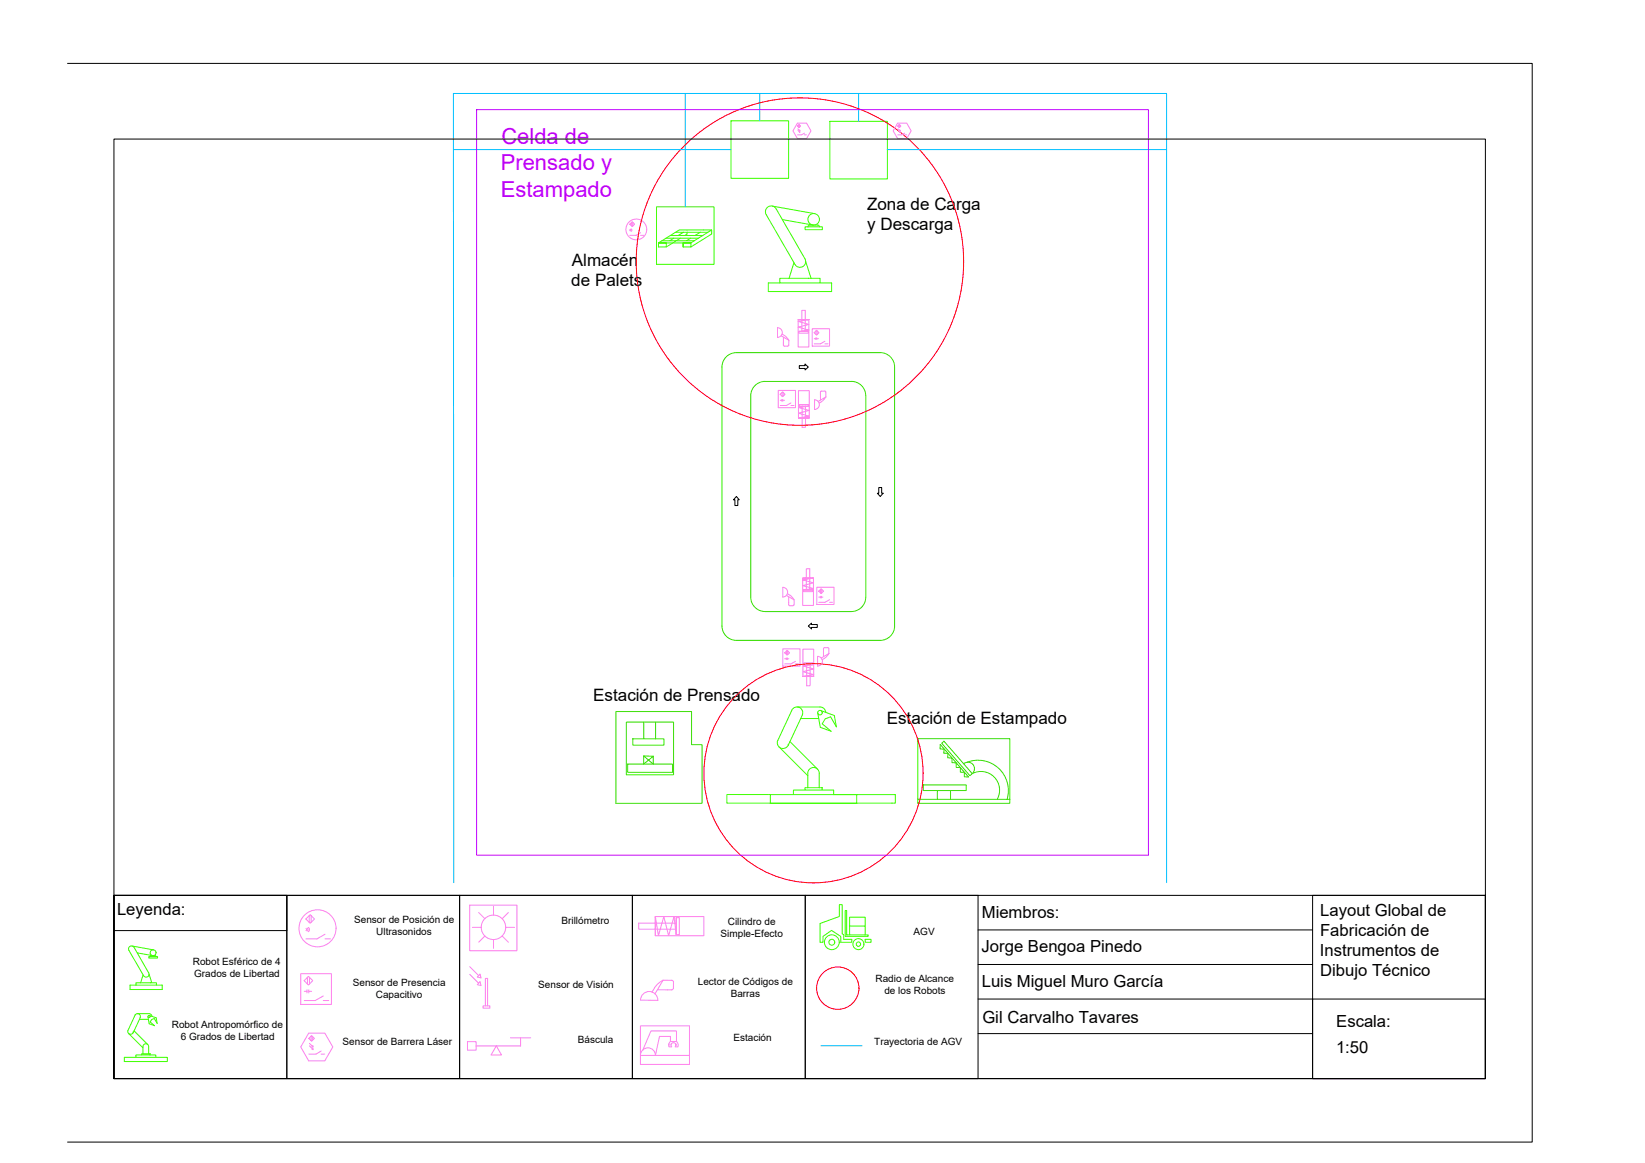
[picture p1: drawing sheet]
<svg xmlns="http://www.w3.org/2000/svg" width="420mm" height="297mm" viewBox="0 0 420 297" stroke-linecap="round" stroke-linejoin="round" font-family="sans-serif">
<!-- layer: Maquina -->
<g fill="none" stroke="#37dd00" stroke-width=".26">
<path d="M188.1 90.1a3.7 3.7 0 0 0-3.7 3.6v66.2a3.7 3.7 0 0 0 3.7 3.7M188.1 90.1h36.7a3.7 3.7 0 0 1 3.7 3.6v66.2a3.7 3.7 0 0 1-3.7 3.7h-36.7M195.4 97.4a3.7 3.7 0 0 0-3.7 3.7v51.4a3.7 3.7 0 0 0 3.7 3.7M195.4 97.4h22.1M217.5 97.4a3.7 3.7 0 0 1 3.6 3.7v51.4a3.7 3.7 0 0 1-3.6 3.7h-22.1M157.3 181.7h19.3v8.5h2.7v15h-22zM160 184.4h12v13.5h-12zM160.3 195.2h11.5v2.1h-11.5zM161.6 188.7h8v1.6h-8zM164.4 193.1l2.5 2.1v-2.1l-2.5 2.1v-2.1h2.5M164.4 184.4v4.3M167.4 184.4v4.3"/>
<path d="M240.2 190.1l7.2 8.3h-1.1v-1.2h-1v-1.2h-1.1v-1.2h-1.1l.1-1.2-1.2-.1 .1-1.1h-1.1l.2-1.1h-1.1zM240.5 189.8l.6-.5 7.2 8.3-.6 .5zM246.1 195.1a1.66 1.66 0 0 1 2.4 .1 1.66 1.66 0 0 1-.2 2.4 4.8 4.8 0 0 1 5.7 .9 4.8 4.8 0 0 1 .7 5.6M247 194.7a7.8 7.8 0 0 1 8.1 1.5 7.8 7.8 0 0 1 2.1 7.9M234.4 204.2h23.5v-15.5h-23.5v16.5h23.5v-1M235.8 200.5h11v1.4h-11zM239.4 204.1v-2.2h3.4v2.2"/>
</g>
<!-- layer: Texto2 -->
<path d="M204.2 93.4h1.4v-.4l.9 .7-.9 .8v-.4h-1.4zM188.1 126.8l.7 .8h-.4v1.5h-.7v-1.5h-.4zM224.5 124.5h.7v1.5h.4l-.8 .8-.7-.8h.4zM206.5 159.9l.8-.7v.3h1.4v.8h-1.4v.3z" fill="none" stroke="#000" stroke-width=".26"/>
<!-- layer: Robots -->
<g fill="none" stroke="#3fff00" stroke-width=".26">
<path d="M197.3 52.6l10.8 2M198.2 53.3a1.47 1.47 0 0 0-2-.5 1.47 1.47 0 0 0-.5 2M198.2 53.4l7.4 12.7a1.47 1.47 0 0 1-.6 2 1.47 1.47 0 0 1-2-.6l-7.3-12.7M199.8 56.1l7.8 1.4M206.4 57.9h-.8v.8h4.4v-.8h-.7M206.4 57.9h2.9M206.8 57.5l-.4 .4M206.8 57.5h2.1l.4 .4M199.2 71.1h10.3v1.2h-10.3zM199.2 72.3h-3v2.2h16.2v-2.2h-2.9M202.8 67.1l-1.3 4M205.4 65.8h.1"/>
<path d="M205.8 66.8l1.4 4.3M199 190.8l7.3 7.3M201.3 190.3h.1M201.8 189.4l7 7.1M203.6 180.6h5.8a1.47 1.47 0 0 1 1.5 1.3M204.5 183.5h4.6M204.9 182.6a1.46 1.46 0 0 0-.7-1.9 1.46 1.46 0 0 0-2 .7l-3.5 7.7a1.47 1.47 0 0 0 .7 1.9 1.47 1.47 0 0 0 1.9-.7M204.9 182.7l-3.6 7.6M209.7 181.5l3.4 1.3 .5 2.8-1.4-2.5-1.4 .5-.8 1.3 2.3 1.9-2.8-1-.6-3.7M196.8 202.9h-11.1v2.2h43v-2.2h-15.8h5.9v2.3h-22v-2.3h5.8M205.6 201.2h4.4v.6h-4.4zM205.6 201.8h-3v1.1h10.3v-1.1h-2.9"/>
<path d="M206.3 201.2v-3.7a1.47 1.47 0 0 1 1.5-1.5 1.47 1.47 0 0 1 1.5 1.5v3.7"/>
<circle cx="207.8" cy="56" r="1.47"/>
<circle cx="209.4" cy="182" r=".58"/>
</g>
<!-- layer: Sensores -->
<g fill="none" stroke="#ff7fff" stroke-width=".26">
<path d="M203.7 31.4h2.3l1.1 2-1.1 2h-2.3l-1.2-2zM203.8 33.3l.4 .4M203.8 32.9l.4 .4M204 31.9v.6M204.1 31.8l.4 .4-.4 .4-.4-.4zM204.2 31.9v.6M204.3 33.3v.1h-.1zM204.3 33.6v.2h-.1zM205.5 34l-.8 .4h-1M205.5 34.4h.5M229.3 31.4h2.3l1.1 2-1.1 2h-2.3l-1.2-2zM229.3 32.2l.4-.4 .4 .4-.4 .4z"/>
<path d="M229.4 33.3l.4 .4M229.4 32.9l.4 .4M229.6 31.9v.6M229.8 31.9v.6M229.9 33.3v.1h-.2zM229.9 33.6v.2h-.2zM231.1 34l-.8 .4h-1M231.1 34.4h.5M160.8 57.3l.7-.7 .6 .7-.6 .6zM160.9 58.6v.3M161 58.6v.4M161.2 58.5l.2 .3-.2 .3"/>
<path d="M161.3 56.8v.9M161.6 56.8v.9M163.6 59.5l-1.1 .6h-1.6M163.6 60.1h.8M198.6 86.2a1.24 1.24 0 0 0 1.2-1.3 1.24 1.24 0 0 0-1.2-1.2v2.5M198.8 99.7h4.4v4.4h-4.4zM199.5 85.8l2 1.1M199.8 85.3l.9 .6 .8 1M200.1 88.1l.2 .3M200.1 86.1v2.1M200.3 88.4h.9M201.5 88.1l-.3 .3"/>
<path d="M201.5 86.9v1.3M203.9 81.6h2.7v7h-2.7zM203.9 81.6h2.7zM203.9 99.8h2.8v6.9h-2.8zM204.8 84.6v-5.3h.9v5.3M206.6 81.6l-2.7 .5 2.7 .8-2.7 .6 2.7 .8-2.6 .3h2.5v.5h-2.5v-.5h2.5M207.5 84h4.4v4.4h-4.4zM207.9 85l.7-.7 .6 .7-.6 .6zM208 86.5h.4M208.4 86.3v.4M208.4 84.5v.9M208.6 86.5h.4"/>
<path d="M208.6 86.3v.4M208.7 84.5v.9M210.7 99.9l.2 .2v1.3l-1.9 1.1M210.7 99.9l-1.1 .1v2.2M210.7 87.2l-1.1 .6h-1.6M210.7 87.8h.8M199.3 100.7l.6-.6 .6 .6-.6 .6zM199.3 102.2h.4M199.7 102v.5M199.7 100.2v1M199.9 102.2h.4M199.9 102v.5"/>
<path d="M200 100.2v1M202 102.9l-1.1 .7h-1.6M202 103.6h.8M203.9 106.7h2.8zM204.1 103.8h2.4v-.5h-2.4v.5h2.4l-2.6 .3 2.8 .7-2.8 .7 2.8 .8-2.8 .4M204.9 103.8v5.3h.8v-5.3M208 102.1a1.24 1.24 0 0 1 1.3 1.2 1.24 1.24 0 0 1-1.3 1.3zM210.9 101.4l-.8 .9-.9 .7M199.9 150a1.24 1.24 0 0 1 1.3 1.2 1.24 1.24 0 0 1-1.3 1.3zM200.9 152.1l1.9 1.1M201.1 151.6l.9 .6 .8 1M201.4 152.4l.1 2.2h1.2l.1-1.4"/>
<path d="M205 147.7h2.8v6.9h-2.8zM205 147.7h2.8zM206 150.7v-5.4h.8v5.4M207.8 147.7l-2.8 .4 2.8 .8-2.8 .7 2.8 .7-2.6 .4h2.4v.4h-2.4v-.4h2.4M208.6 150h4.4v4.4h-4.4zM209.1 151l.6-.6 .7 .6-.7 .6zM209.1 152.5h.4M209.5 152.3v.4M209.6 150.5v1M209.8 152.5h.4M209.8 152.3v.4M209.9 150.5v1"/>
<path d="M211.9 153.2l-1.2 .6h-1.6M211.9 153.8h.7M199.9 165.7h4.4v4.4h-4.4zM200.4 168.3h.4M200.8 168v.5M200.9 166.2v1M201 166.1l.7 .6-.7 .6-.6-.6zM201.1 168.3h.4M201.1 168v.5M201.2 166.2v1M203.2 168.9l-1.2 .7h-1.6M203.2 169.6h.8"/>
<path d="M205.1 165.8h2.7v7h-2.7zM205.1 172.8h2.7zM205.3 169.8h2.4v-.5h-2.4v.5h2.4l-2.6 .3 2.7 .8-2.7 .7 2.7 .7-2.7 .5M206 169.8v5.4h.9v-5.4M208.8 167.6a1.24 1.24 0 0 1 1.3 1.3 1.24 1.24 0 0 1-1.3 1.2zM210.3 165.7v2M211.4 165.4l.3 .3M211.5 165.4h-.9l-.3 .3M211.7 166.9l-.8 1-.9 .6M211.7 165.7v1.2l-1.9 1.2"/>
<circle cx="162.5" cy="58.6" r="2.66"/>
</g>
<!-- layer: TrayectAGV -->
<path d="M115.8 38.2h70.9M175 23.9v28.9M194.1 23.9v7M219.3 23.9v7.1M226.7 38.2h71.3M115.9 225.4l-.1-201.5h182.2v201.5" fill="none" stroke="#00bfff" stroke-width=".26"/>
<!-- layer: Almacenaje -->
<g fill="none" stroke="#3fff00" stroke-width=".26">
<path d="M186.7 30.9h14.7v14.7h-14.7zM212 31h14.7v14.7h-14.7zM167.7 52.8h14.7v14.7h-14.7zM172.6 59.3h8.2M174.5 59.3l-1.3 .9M175.5 59.3v.5l-.6 .4M178.8 59.3l-1.3 .9M181.8 58.7v1.1l-5.3 3.3M168.2 62l5.3-3.3h8.3l-5.3 3.3h-2v1.1h2v-1.1h-2v1.1M169.1 61.5h8.3M170.1 60.8h8.3M171.2 60.2h8.3"/>
<path d="M172.1 60.8l-1 .7M173.8 60.8l-3.6 2.3M176.4 60.8l-1 .7M176.5 62h-8.3v1.1h2v-1.1h-2v1.1"/>
</g>
<!-- layer: Radio -->
<g fill="none" stroke="#f00" stroke-width=".26">
<circle cx="204.3" cy="66.8" r="41.8"/>
<circle cx="207.8" cy="197.5" r="28"/>
</g>
<!-- layer: Celdas -->
<path d="M121.7 28h171.6v190.4h-171.6z" fill="none" stroke="#bf00ff" stroke-width=".26"/>
<!-- layer: 0 -->
<path d="M17.3 16.2h374.1v275.5h-374.1" fill="none" stroke="#000" stroke-width=".26"/>
<!-- layer: Title Block -->
<g fill="none" stroke="#000" stroke-width=".26">
<path d="M29.1 35.5h350.3v240h-350.3h350.3v-46.8h-350.3v46.8zM29.1 228.7h44.2v46.8h-44.2zM29.1 228.7h44.2v9h-44.2zM73.3 228.7h44.1v46.8h-44.1zM117.4 228.7h44.1v46.8h-44.1zM161.5 228.7h44.2v46.8h-44.2zM205.7 228.7h44.1v46.8h-44.1zM249.8 237.5h85.5M335.3 228.7h44.1v46.8h-44.1zM249.8 246.3h85.5M249.8 255.2h85.5M335.3 255.2h44.1v20.3h-44.1z"/>
<path d="M249.8 264h85.5"/>
</g>
<g fill="none" stroke="#3fff00" stroke-width=".26">
<path d="M209.5 235.9l4.9-1.8v-3h.7v7.4l.4 .2v1.2h2.1v.8h-2.9v-1.5l-2.3-1.6-2.2 1.6v1.5h-.7zM215.9 232.6h.4v6.2h5.4v.4h-5.8zM217 238.8v-2.3h4v2.3M217 236.5v-2.2h4v2.2M221 239.9h1.5v.8h-1.5zM33.7 241.6l5.6 1M34.2 242a.75 .75 0 0 0-1-.3 .75 .75 0 0 0-.3 1l3.8 6.5a.75 .75 0 0 0 1 .3 .75 .75 0 0 0 .3-1.1l-3.8-6.4M34.7 251h5.3v.6h-5.3zM34.7 251.6h-1.5v1.1h8.2v-1.1h-1.4M35.1 243.4l3.9 .7M35.1 258.9h3a.73 .73 0 0 1 .7 .7M35.8 259.9a.72 .72 0 0 0-.4-.9 .72 .72 0 0 0-.9 .3l-1.8 3.8a.73 .73 0 0 0 .3 1 .73 .73 0 0 0 1-.4"/>
<path d="M35.8 259.9l-1.8 3.9M36.6 249l-.7 2M37.9 248.3h.1M38 244.3h2.2v.4h-2.2zM38.1 248.8l.7 2.2M38.2 259.4l1.7 .6 .3 1.4-.8-1.3-.7 .3-.3 .6 1.1 1-1.4-.5-.3-1.8M38.6 244.1l-.2 .2M38.6 244.1h1l.3 .2M32.9 264l3.6 3.6M34 263.8h.1M34.2 263.3l3.6 3.5M34.7 270h-2.9v1.1h10.9v-1.1h-2.9"/>
<path d="M35.6 260.4h2.3M36.2 269.2h2.2v.3h-2.2zM36.2 269.5h-1.5v.5h5.1v-.5h-1.4M36.5 269.2v-1.9a.73 .73 0 0 1 .7-.7 .73 .73 0 0 1 .8 .7v1.9"/>
<circle cx="38.1" cy="259.6" r=".29"/>
<circle cx="39.1" cy="243.3" r=".75"/>
<circle cx="212.5" cy="240.7" r="1.89"/>
<circle cx="212.5" cy="240.7" r=".75"/>
<circle cx="219.3" cy="241.1" r="1.41"/>
<circle cx="219.3" cy="241.1" r=".56"/>
</g>
<g fill="none" stroke="#ff7fff" stroke-width=".26">
<path d="M78.1 237.2l.2 .2-.2 .3M78.4 237l.3 .4-.3 .4M78.8 236.9l.3 .5-.3 .6M79 233.8v1.8M79.2 233.6l1.1 1.1-1.1 1.1-1.1-1.1zM79.5 233.8v1.8M83 238.6l-2 1.2h-2.9M83 239.8h1.4M120 231.2h12v11.6h-12zM120.7 236.9h2.2M122.3 233l1.5 1.6M123.8 239.1l-1.5 1.5"/>
<path d="M126 231.5v2.2M126 240v2.2M128.3 239.1l1.6 1.5M129.2 236.9h2.2M129.9 233l-1.6 1.6M167.4 234.1h12.4v4.9h-12.4zM167.4 234.1v4.9zM167.4 234.1l.8 4.9 1.3-4.9 1.3 4.9 1.3-4.9 .6 4.6v-4.3h.8v4.3h-.8v-4.3M172.7 235.8h-9.6v1.5h9.6M76.8 248.7h7.8v7.8h-7.8zM77.7 253.2h.7M78.4 252.8v.8"/>
<path d="M78.5 249.6v1.7M78.8 249.4l1.1 1.1-1.1 1.1-1.1-1.1zM78.9 253.2h.7M78.9 252.8v.8M79 249.6v1.7M82.6 254.4l-2.1 1.1h-2.8M82.6 255.5h1.4M120 248.9l2.2 2.2M120 246.9l2.2 2.3M121.9 249.5l.7-.7 .3 1zM122.6 250.8l.3 .9-1-.2zM124 249.9h.5v7h-.5z"/>
<path d="M124 256.9h-.6v.6h1.7v-.6h-.6M167.9 252.8h3.7M168 255.5a2.21 2.21 0 0 0-2.2-2.3 2.21 2.21 0 0 0-2.2 2.2l4.4 .1M169.4 250.4h2.4l.2 .4v1.6M169.4 250.4l-2.1 3.4M169.4 250.4l-1.6 1.1-1.3 1.9M172 252.4l-.5 .4M78.8 263.9h4.2l2 3.5-2 3.6h-4.2l-2-3.6zM78.9 265.2l.7-.7 .7 .7-.7 .7zM79 267.1l.8 .8M79 266.5l.8 .7M79.4 264.7v1.1"/>
<path d="M79.7 267.4l.2-.3 .1 .3zM79.7 268l.2-.2 .1 .3zM79.8 264.7v1.1M82 268.5l-1.3 .7h-1.8M82 269.2h.9M119.4 266h2.2v2.2h-2.2zM130.4 265.1h5.2M133 265.1v2h-6.2l1.3 2.4h-2.7l1.4-2.4h-5.2M170.8 266.9h.1M171.2 266v-1.3h-2.8l-1 4.8a1.92 1.92 0 0 0-1.9-1.9 1.92 1.92 0 0 0-1.9 2v-7.6h12.5v9.9h-12.5v-2.3h12.5M171.2 266h1.6M171.2 266a1.21 1.21 0 0 0-.3 1.4h.7a.62 .62 0 0 1 0-.9 .62 .62 0 0 1 .9 0 .62 .62 0 0 1 0 .9h.6"/>
<path d="M171.4 266.9h.1M172.6 266.9h.1M172.8 266a1.2 1.2 0 0 1 .3 1.4M172.8 266v-2.7h-6.5l-2.1 4.9"/>
<circle cx="81.1" cy="237.1" r="4.7"/>
<circle cx="126" cy="236.8" r="3.1"/>
</g>
<circle cx="214" cy="252.4" r="5.4" fill="none" stroke="#f00" stroke-width=".26"/>
<path d="M209.7 267.1h10.5" fill="none" stroke="#0ff" stroke-width=".26"/>
<g font-size="5.6" fill="#bf00ff">
<text x="128.1" y="36.8">Celda de</text>
<text x="127.9" y="43.5">Prensado y</text>
<text x="127.9" y="50.2">Estampado</text>
</g>
<g font-size="4.4">
<text x="221.4" y="53.6">Zona de Carga</text>
<text x="221.5" y="58.8">y Descarga</text>
<text x="146.1" y="67.9">Almacén</text>
<text x="145.9" y="73.1">de Palets</text>
<text x="151.5" y="178.9">Estación de Prensado</text>
<text x="226.5" y="184.9">Estación de Estampado</text>
</g>
<g font-size="4.3">
<text x="29.9" y="233.8">Leyenda:</text>
<text x="337.2" y="234">Layout Global de</text>
<text x="250.8" y="234.5">Miembros:</text>
<text x="337.2" y="239.1">Fabricación de</text>
<text x="250.7" y="243.2">Jorge Bengoa Pinedo</text>
<text x="337.1" y="244.2">Instrumentos de</text>
<text x="337.2" y="249.3">Dibujo Técnico</text>
<text x="250.8" y="252.1">Luis Miguel Muro García</text>
<text x="250.9" y="261.2">Gil Carvalho Tavares</text>
<text x="341.3" y="262.4">Escala:</text>
<text x="341.2" y="269">1:50</text>
</g>
<g font-size="2.6">
<text x="90.5" y="235.9">Sensor de Posición de</text>
<text x="96.1" y="238.9">Ultrasonidos</text>
<text x="143.4" y="235.9">Brillómetro</text>
<text x="184.1" y="239.4">Simple-Efecto</text>
<text x="185.9" y="236.3">Cilindro de</text>
<text x="233.3" y="238.8">AGV</text>
<text x="49.3" y="246.4">Robot Esférico de 4</text>
<text x="49.6" y="249.5">Grados de Libertad</text>
<text x="90.1" y="251.8">Sensor de Presencia</text>
<text x="178.2" y="251.5">Lector de Códigos de</text>
<text x="223.6" y="250.8">Radio de Alcance</text>
<text x="96" y="254.8">Capacitivo</text>
<text x="137.5" y="252.5">Sensor de Visión</text>
<text x="186.6" y="254.6">Barras</text>
<text x="225.9" y="253.9">de los Robots</text>
<text x="43.9" y="262.5">Robot Antropomórfico de</text>
<text x="46.2" y="265.6">6 Grados de Libertad</text>
<text x="87.5" y="266.9">Sensor de Barrera Láser</text>
<text x="147.6" y="266.5">Báscula</text>
<text x="187.3" y="266">Estación</text>
<text x="223.3" y="266.8">Trayectoria de AGV</text>
</g>
</svg>
